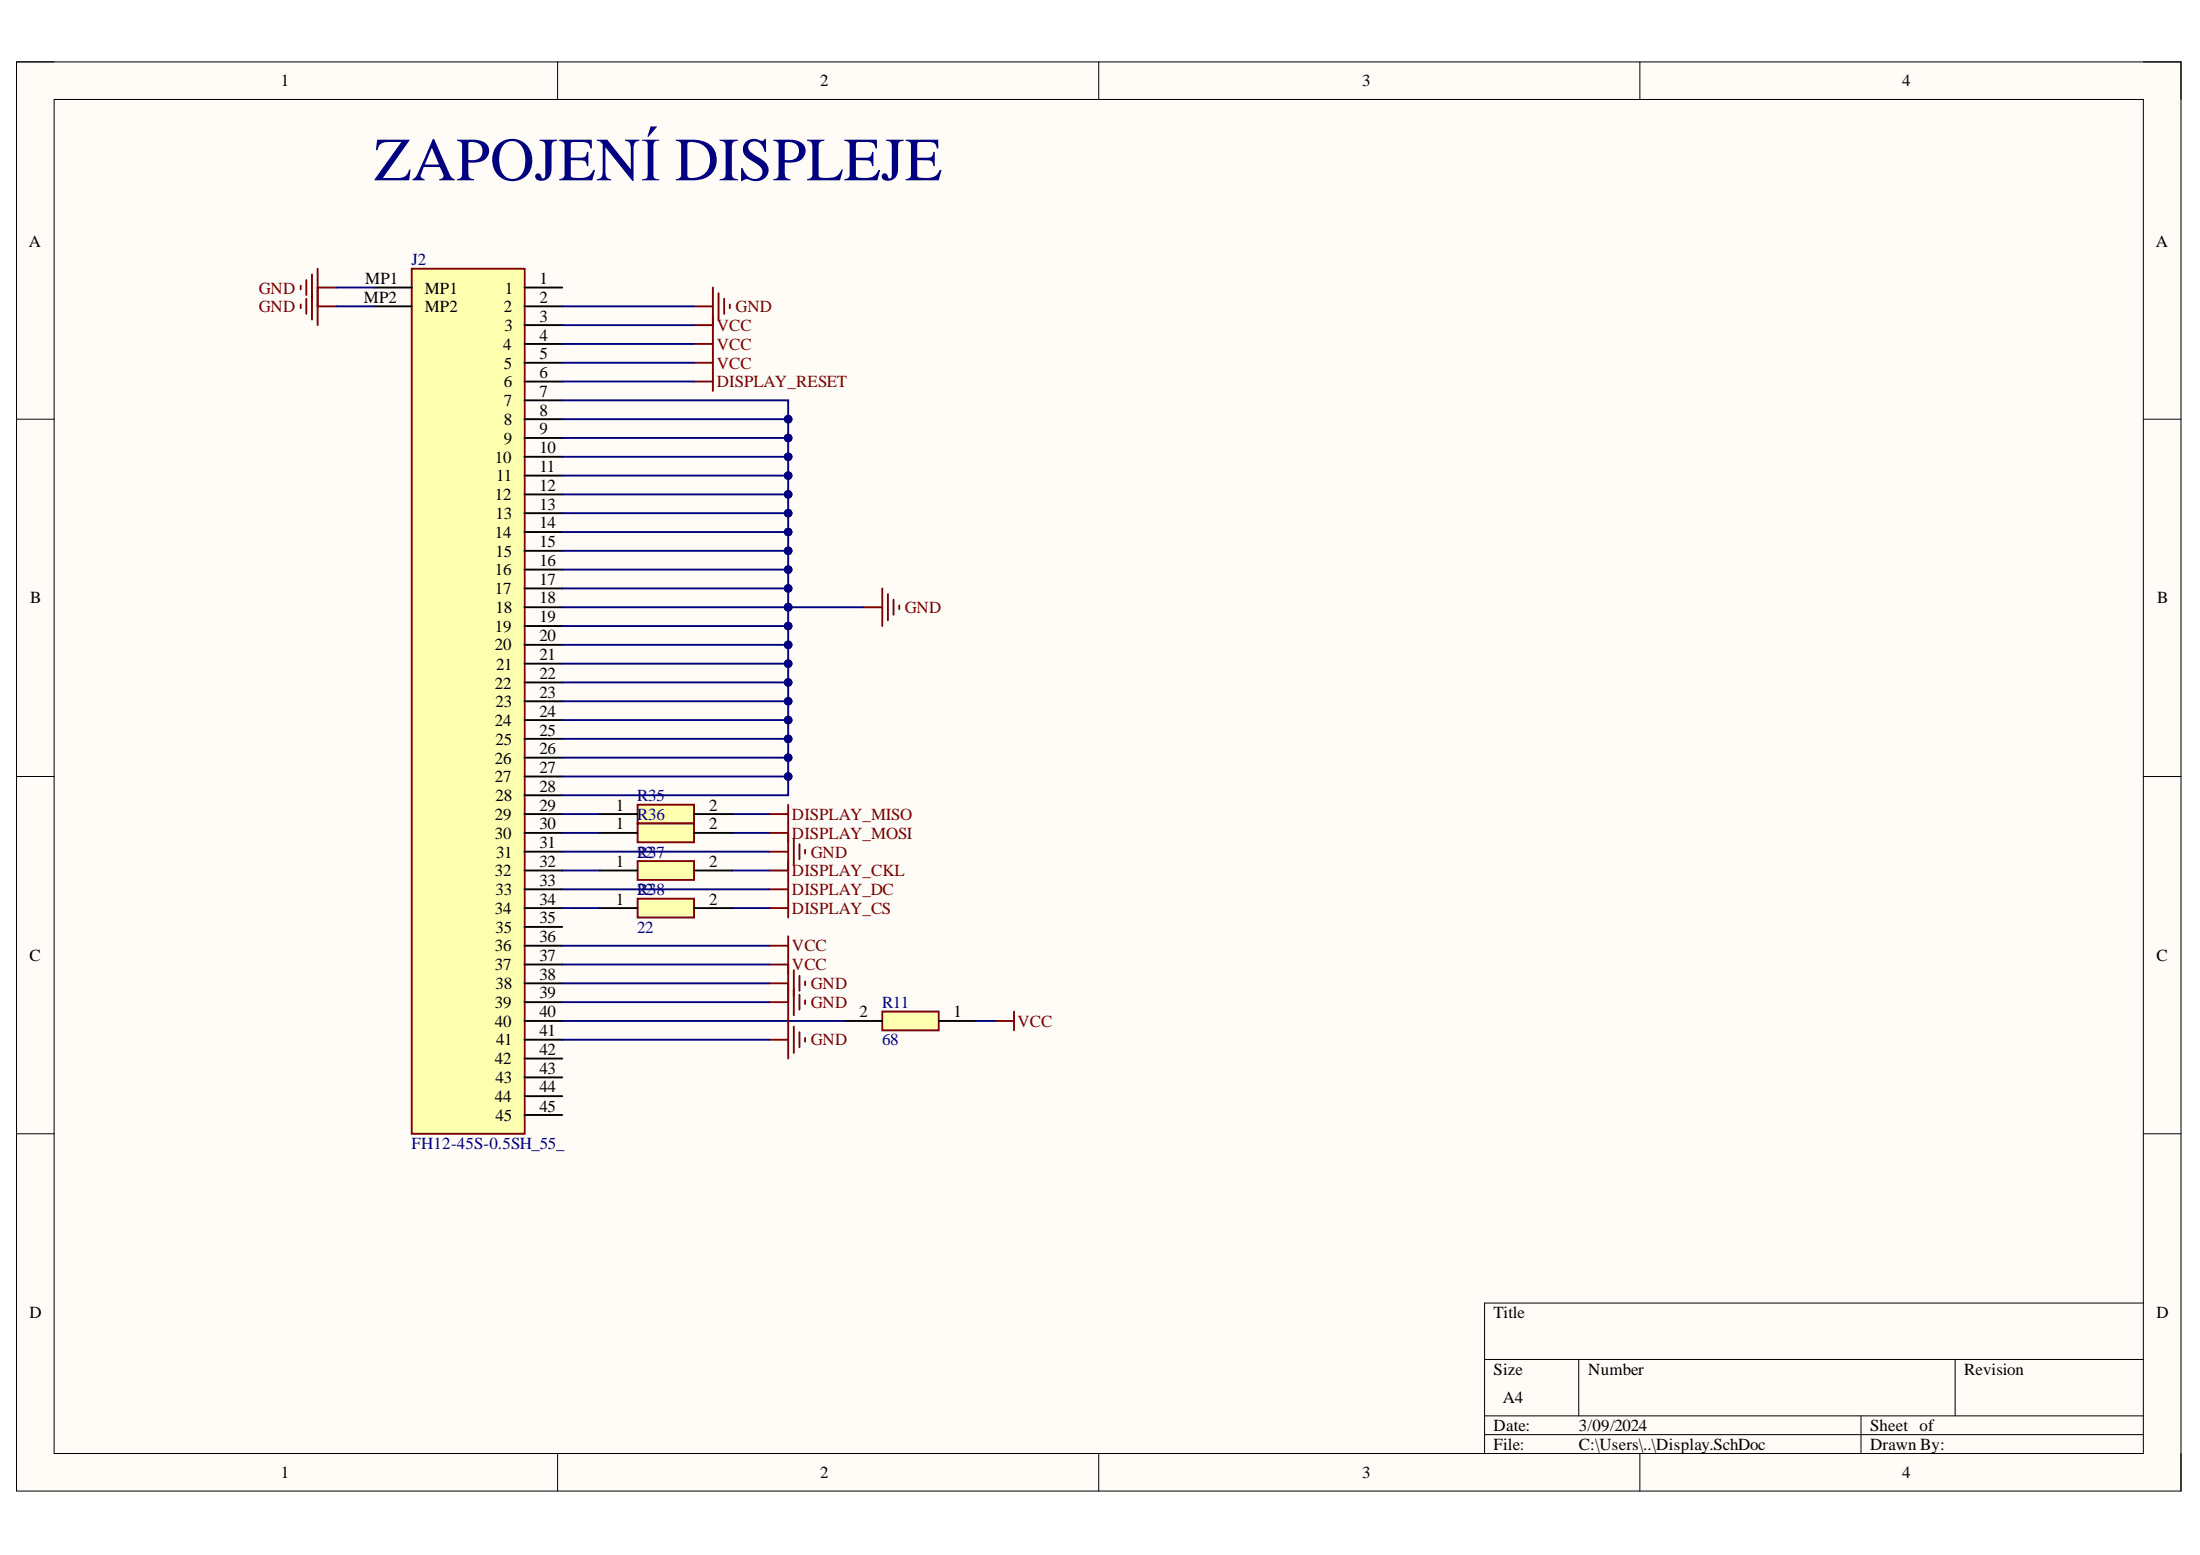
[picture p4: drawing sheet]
<svg xmlns="http://www.w3.org/2000/svg" width="297mm" height="210mm" viewBox="0 0 297 210" stroke-linecap="round" stroke-linejoin="round" font-family="sans-serif">
<path d="M2.2 8.4h292.3v192.9h-292.3z" fill-rule="evenodd" fill="#fffcf8"/>
<path d="M2.2 8.4h292.3v192.9h-292.3z" fill="none" stroke="#000" stroke-width=".14"/>
<path d="M7.3 13.4h282.1v182.8h-282.1z" fill-rule="evenodd" fill="#fffcf8"/>
<g fill="none" stroke="#000" stroke-width=".14">
<path d="M2.2 8.4h5.1M7.3 13.4h282.1v182.8h-282.1zM75.3 8.4v5M148.3 8.4v5M221.4 8.4v5M289.4 8.4h5.1v5M2.2 56.6h5.1M289.4 56.6h5.1M2.2 104.8h5.1M289.4 104.8h5.1M2.2 153h5.1M289.4 153h5.1"/>
<path d="M289.4 175.9h-89v20.3M75.3 196.2v5.1M148.3 196.2v5.1M200.4 183.5h89M200.4 191.1h89M200.4 193.7h89M213.2 183.5v7.6M221.4 196.2v5.1M251.3 191.1v5.1M264 183.5v7.6M294.5 196.2v5.1"/>
</g>
<g fill="none" stroke="#800000" stroke-width=".25">
<path d="M93.7 43.9h2.6M93.7 51.5h2.6M96.3 42.6v2.6M96.3 50.2v2.6M103.9 112.4h2.5M103.9 117.5h2.5M103.9 109.9h2.5M106.4 108.6v5.1M106.4 116.2v7.7M103.9 122.6h2.5M103.9 120h2.5M103.9 130.2h2.5"/>
<path d="M103.9 127.7h2.5M106.4 126.4v5.1"/>
</g>
<path d="M119.1 136.5h7.6v2.6h-7.6z" fill-rule="evenodd" fill="#ffffb0"/>
<path d="M119.1 136.5h7.6v2.6h-7.6z" fill="none" stroke="#800000" stroke-width=".25"/>
<path d="M114 137.8h5.1M126.7 137.8h5.1" fill="none" stroke="#000" stroke-width=".25"/>
<path d="M55.6 36.3h15.2v116.7h-15.2z" fill-rule="evenodd" fill="#ffffb0"/>
<path d="M55.6 36.3h15.2v116.7h-15.2zM93.7 49h2.6M93.7 46.4h2.6M96.3 45.2v5M119.1 79.4v5.1M116.6 82h2.5M119.9 80.2v3.5M120.6 81v2M121.4 81.7v.5" fill="none" stroke="#800000" stroke-width=".25"/>
<g fill="none" stroke="#000" stroke-width=".25">
<path d="M50.5 38.8h5.1M70.8 38.8h5.1M50.5 41.4h5.1M70.8 41.4h5.1M70.8 43.9h5.1M70.8 46.4h5.1M70.8 49h5.1M70.8 51.5h5.1M70.8 54h5.1M70.8 56.6h5.1M70.8 59.1h5.1M70.8 61.7h5.1"/>
<path d="M70.8 64.2h5.1M70.8 66.7h5.1M70.8 69.3h5.1M70.8 71.8h5.1M70.8 74.4h5.1M70.8 76.9h5.1M70.8 79.4h5.1M70.8 82h5.1M70.8 84.5h5.1M70.8 87h5.1M70.8 89.6h5.1M70.8 92.1h5.1"/>
<path d="M70.8 94.7h5.1M70.8 97.2h5.1M70.8 99.7h5.1M70.8 102.3h5.1M70.8 104.8h5.1M70.8 107.3h5.1M70.8 109.9h5.1M70.8 112.4h5.1M70.8 115h5.1M70.8 117.5h5.1M70.8 120h5.1M70.8 122.6h5.1"/>
<path d="M70.8 125.1h5.1M70.8 127.7h5.1M70.8 130.2h5.1M70.8 132.7h5.1M70.8 135.3h5.1M70.8 137.8h5.1M70.8 140.4h5.1M70.8 142.9h5.1M70.8 145.4h5.1M70.8 148h5.1M70.8 150.5h5.1"/>
</g>
<path d="M75.9 43.9h17.8M75.9 46.4h17.8M75.9 49h17.8M75.9 51.5h17.8M75.9 56.6h30.5" fill="none" stroke="#000080" stroke-width=".25"/>
<circle cx="106.4" cy="56.6" r=".51" fill="#000080"/>
<circle cx="106.4" cy="56.6" r=".51" fill="none" stroke="#000080" stroke-width=".14"/>
<path d="M75.9 59.1h30.5" fill="none" stroke="#000080" stroke-width=".25"/>
<circle cx="106.4" cy="59.1" r=".51" fill="#000080"/>
<circle cx="106.4" cy="59.1" r=".51" fill="none" stroke="#000080" stroke-width=".14"/>
<path d="M75.9 61.7h30.5" fill="none" stroke="#000080" stroke-width=".25"/>
<circle cx="106.4" cy="61.7" r=".51" fill="#000080"/>
<circle cx="106.4" cy="61.7" r=".51" fill="none" stroke="#000080" stroke-width=".14"/>
<path d="M75.9 64.2h30.5" fill="none" stroke="#000080" stroke-width=".25"/>
<circle cx="106.4" cy="64.2" r=".51" fill="#000080"/>
<circle cx="106.4" cy="64.2" r=".51" fill="none" stroke="#000080" stroke-width=".14"/>
<path d="M75.9 66.7h30.5" fill="none" stroke="#000080" stroke-width=".25"/>
<circle cx="106.4" cy="66.7" r=".51" fill="#000080"/>
<circle cx="106.4" cy="66.7" r=".51" fill="none" stroke="#000080" stroke-width=".14"/>
<path d="M75.9 69.3h30.5" fill="none" stroke="#000080" stroke-width=".25"/>
<circle cx="106.4" cy="69.3" r=".51" fill="#000080"/>
<circle cx="106.4" cy="69.3" r=".51" fill="none" stroke="#000080" stroke-width=".14"/>
<path d="M75.9 71.8h30.5" fill="none" stroke="#000080" stroke-width=".25"/>
<circle cx="106.4" cy="71.8" r=".51" fill="#000080"/>
<circle cx="106.4" cy="71.8" r=".51" fill="none" stroke="#000080" stroke-width=".14"/>
<path d="M75.9 74.4h30.5" fill="none" stroke="#000080" stroke-width=".25"/>
<circle cx="106.4" cy="74.4" r=".51" fill="#000080"/>
<circle cx="106.4" cy="74.4" r=".51" fill="none" stroke="#000080" stroke-width=".14"/>
<path d="M75.9 76.9h30.5" fill="none" stroke="#000080" stroke-width=".25"/>
<circle cx="106.4" cy="76.9" r=".51" fill="#000080"/>
<circle cx="106.4" cy="76.9" r=".51" fill="none" stroke="#000080" stroke-width=".14"/>
<path d="M75.9 79.4h30.5" fill="none" stroke="#000080" stroke-width=".25"/>
<circle cx="106.4" cy="79.4" r=".51" fill="#000080"/>
<circle cx="106.4" cy="79.4" r=".51" fill="none" stroke="#000080" stroke-width=".14"/>
<path d="M75.9 82h30.5" fill="none" stroke="#000080" stroke-width=".25"/>
<circle cx="106.4" cy="82" r=".51" fill="#000080"/>
<circle cx="106.4" cy="82" r=".51" fill="none" stroke="#000080" stroke-width=".14"/>
<path d="M106.4 82v2.5h-30.5" fill="none" stroke="#000080" stroke-width=".25"/>
<circle cx="106.4" cy="84.5" r=".51" fill="#000080"/>
<circle cx="106.4" cy="84.5" r=".51" fill="none" stroke="#000080" stroke-width=".14"/>
<circle cx="106.4" cy="82" r=".51" fill="#000080"/>
<circle cx="106.4" cy="82" r=".51" fill="none" stroke="#000080" stroke-width=".14"/>
<path d="M106.4 84.5v2.5h-30.5" fill="none" stroke="#000080" stroke-width=".25"/>
<circle cx="106.4" cy="87" r=".51" fill="#000080"/>
<circle cx="106.4" cy="87" r=".51" fill="none" stroke="#000080" stroke-width=".14"/>
<circle cx="106.4" cy="84.5" r=".51" fill="#000080"/>
<circle cx="106.4" cy="84.5" r=".51" fill="none" stroke="#000080" stroke-width=".14"/>
<path d="M106.4 87v2.6h-30.5" fill="none" stroke="#000080" stroke-width=".25"/>
<circle cx="106.4" cy="89.6" r=".51" fill="#000080"/>
<circle cx="106.4" cy="89.6" r=".51" fill="none" stroke="#000080" stroke-width=".14"/>
<circle cx="106.4" cy="87" r=".51" fill="#000080"/>
<circle cx="106.4" cy="87" r=".51" fill="none" stroke="#000080" stroke-width=".14"/>
<path d="M106.4 89.6v2.5h-30.5" fill="none" stroke="#000080" stroke-width=".25"/>
<circle cx="106.4" cy="92.1" r=".51" fill="#000080"/>
<circle cx="106.4" cy="92.1" r=".51" fill="none" stroke="#000080" stroke-width=".14"/>
<circle cx="106.4" cy="89.6" r=".51" fill="#000080"/>
<circle cx="106.4" cy="89.6" r=".51" fill="none" stroke="#000080" stroke-width=".14"/>
<path d="M106.4 92.1v2.6h-30.5" fill="none" stroke="#000080" stroke-width=".25"/>
<circle cx="106.4" cy="94.7" r=".51" fill="#000080"/>
<circle cx="106.4" cy="94.7" r=".51" fill="none" stroke="#000080" stroke-width=".14"/>
<circle cx="106.4" cy="92.1" r=".51" fill="#000080"/>
<circle cx="106.4" cy="92.1" r=".51" fill="none" stroke="#000080" stroke-width=".14"/>
<path d="M106.4 94.7v2.5h-30.5" fill="none" stroke="#000080" stroke-width=".25"/>
<circle cx="106.4" cy="97.2" r=".51" fill="#000080"/>
<circle cx="106.4" cy="97.2" r=".51" fill="none" stroke="#000080" stroke-width=".14"/>
<circle cx="106.4" cy="94.7" r=".51" fill="#000080"/>
<circle cx="106.4" cy="94.7" r=".51" fill="none" stroke="#000080" stroke-width=".14"/>
<path d="M106.4 97.2v2.5h-30.5" fill="none" stroke="#000080" stroke-width=".25"/>
<circle cx="106.4" cy="99.7" r=".51" fill="#000080"/>
<circle cx="106.4" cy="99.7" r=".51" fill="none" stroke="#000080" stroke-width=".14"/>
<circle cx="106.4" cy="97.2" r=".51" fill="#000080"/>
<circle cx="106.4" cy="97.2" r=".51" fill="none" stroke="#000080" stroke-width=".14"/>
<path d="M106.4 99.7v2.6h-30.5" fill="none" stroke="#000080" stroke-width=".25"/>
<circle cx="106.4" cy="102.3" r=".51" fill="#000080"/>
<circle cx="106.4" cy="102.3" r=".51" fill="none" stroke="#000080" stroke-width=".14"/>
<circle cx="106.4" cy="99.7" r=".51" fill="#000080"/>
<circle cx="106.4" cy="99.7" r=".51" fill="none" stroke="#000080" stroke-width=".14"/>
<path d="M106.4 102.3v2.5h-30.5" fill="none" stroke="#000080" stroke-width=".25"/>
<circle cx="106.4" cy="104.8" r=".51" fill="#000080"/>
<circle cx="106.4" cy="104.8" r=".51" fill="none" stroke="#000080" stroke-width=".14"/>
<circle cx="106.4" cy="102.3" r=".51" fill="#000080"/>
<circle cx="106.4" cy="102.3" r=".51" fill="none" stroke="#000080" stroke-width=".14"/>
<path d="M106.4 104.8v2.5h-30.5" fill="none" stroke="#000080" stroke-width=".25"/>
<circle cx="106.4" cy="104.8" r=".51" fill="#000080"/>
<circle cx="106.4" cy="104.8" r=".51" fill="none" stroke="#000080" stroke-width=".14"/>
<g fill="none" stroke="#800000" stroke-width=".25">
<path d="M40.6 38.6v.5M41.4 37.8v2M42.1 37v6.1M42.9 36.3v7.6M42.9 38.8h2.5M96.3 38.8v5.1M97 39.6v3.5M40.6 41.1v.5M41.4 40.3v2.1M42.9 41.4h2.5M93.7 41.4h2.6M97.8 40.3v2.1"/>
<path d="M98.5 41.1v.5M103.9 115h2.5M106.4 112.4v5.1M107.2 113.2v3.5M107.9 114v2M108.7 114.7v.5M103.9 132.7h2.5M103.9 135.3h2.5M106.4 130.2v12.7M107.2 131v6.1M107.2 138.6v3.5M107.9 131.7v2"/>
<path d="M107.9 134.3v2M107.9 139.3v2.1M108.7 132.5v.5M108.7 135v.5M134.4 137.8h2.5M136.9 136.5v2.6M103.9 140.4h2.5M108.7 140.1v.5"/>
</g>
<g fill="none" stroke="#000080" stroke-width=".25">
<path d="M45.4 38.8h5.1M45.4 41.4h5.1M75.9 54h30.5v28h10.2M75.9 41.4h17.8M75.9 115h28M75.9 120h28M75.9 127.7h28M75.9 130.2h28M75.9 135.3h28M75.9 132.7h28M75.9 137.8h38.1M131.8 137.8h2.6"/>
<path d="M75.9 140.4h28"/>
</g>
<circle cx="106.4" cy="56.6" r=".51" fill="#000080"/>
<circle cx="106.4" cy="56.6" r=".51" fill="none" stroke="#000080" stroke-width=".14"/>
<circle cx="106.4" cy="59.1" r=".51" fill="#000080"/>
<circle cx="106.4" cy="59.1" r=".51" fill="none" stroke="#000080" stroke-width=".14"/>
<circle cx="106.4" cy="61.7" r=".51" fill="#000080"/>
<circle cx="106.4" cy="61.7" r=".51" fill="none" stroke="#000080" stroke-width=".14"/>
<circle cx="106.4" cy="64.2" r=".51" fill="#000080"/>
<circle cx="106.4" cy="64.2" r=".51" fill="none" stroke="#000080" stroke-width=".14"/>
<circle cx="106.4" cy="66.7" r=".51" fill="#000080"/>
<circle cx="106.4" cy="66.7" r=".51" fill="none" stroke="#000080" stroke-width=".14"/>
<circle cx="106.4" cy="69.3" r=".51" fill="#000080"/>
<circle cx="106.4" cy="69.3" r=".51" fill="none" stroke="#000080" stroke-width=".14"/>
<circle cx="106.4" cy="71.8" r=".51" fill="#000080"/>
<circle cx="106.4" cy="71.8" r=".51" fill="none" stroke="#000080" stroke-width=".14"/>
<circle cx="106.4" cy="74.4" r=".51" fill="#000080"/>
<circle cx="106.4" cy="74.4" r=".51" fill="none" stroke="#000080" stroke-width=".14"/>
<circle cx="106.4" cy="76.9" r=".51" fill="#000080"/>
<circle cx="106.4" cy="76.9" r=".51" fill="none" stroke="#000080" stroke-width=".14"/>
<circle cx="106.4" cy="79.4" r=".51" fill="#000080"/>
<circle cx="106.4" cy="79.4" r=".51" fill="none" stroke="#000080" stroke-width=".14"/>
<circle cx="106.4" cy="82" r=".51" fill="#000080"/>
<circle cx="106.4" cy="82" r=".51" fill="none" stroke="#000080" stroke-width=".14"/>
<path d="M75.9 109.9h5.1M98.8 109.9h5.1" fill="none" stroke="#000080" stroke-width=".25"/>
<path d="M86.1 108.6h7.6v2.6h-7.6z" fill-rule="evenodd" fill="#ffffb0"/>
<path d="M86.1 108.6h7.6v2.6h-7.6z" fill="none" stroke="#800000" stroke-width=".25"/>
<path d="M81 109.9h5.1M93.7 109.9h5.1" fill="none" stroke="#000" stroke-width=".25"/>
<path d="M75.9 112.4h5.1M98.8 112.4h5.1" fill="none" stroke="#000080" stroke-width=".25"/>
<path d="M86.1 111.2h7.6v2.5h-7.6z" fill-rule="evenodd" fill="#ffffb0"/>
<path d="M86.1 111.2h7.6v2.5h-7.6z" fill="none" stroke="#800000" stroke-width=".25"/>
<path d="M81 112.4h5.1M93.7 112.4h5.1" fill="none" stroke="#000" stroke-width=".25"/>
<path d="M75.9 117.5h5.1M98.8 117.5h5.1" fill="none" stroke="#000080" stroke-width=".25"/>
<path d="M86.1 116.2h7.6v2.6h-7.6z" fill-rule="evenodd" fill="#ffffb0"/>
<path d="M86.1 116.2h7.6v2.6h-7.6z" fill="none" stroke="#800000" stroke-width=".25"/>
<path d="M81 117.5h5.1M93.7 117.5h5.1" fill="none" stroke="#000" stroke-width=".25"/>
<path d="M75.9 122.6h5.1M98.8 122.6h5.1" fill="none" stroke="#000080" stroke-width=".25"/>
<path d="M86.1 121.3h7.6v2.6h-7.6z" fill-rule="evenodd" fill="#ffffb0"/>
<path d="M86.1 121.3h7.6v2.6h-7.6z" fill="none" stroke="#800000" stroke-width=".25"/>
<path d="M81 122.6h5.1M93.7 122.6h5.1" fill="none" stroke="#000" stroke-width=".25"/>
<text font-size="8.3" fill="#000080" x="50.5" y="24.3">ZAPOJENÍ DISPLEJE</text>
<g font-size="2.3">
<text x="37.9" y="11.7">1</text>
<text x="110.7" y="11.7">2</text>
<text x="183.9" y="11.7">3</text>
<text x="256.8" y="11.7">4</text>
<text x="3.9" y="33.3">A</text>
<text x="291.1" y="33.3">A</text>
<text x="49.1" y="40.9">MP2</text>
<text x="49.3" y="38.4">MP1</text>
<text x="57.4" y="39.6">MP1</text>
<text x="68.2" y="39.6">1</text>
<text x="72.8" y="38.4">1</text>
<text x="72.8" y="40.9">2</text>
<text x="57.4" y="42.2">MP2</text>
<text x="67.9" y="47.2">4</text>
<text x="68" y="42.2">2</text>
<text x="68.1" y="44.7">3</text>
<text x="72.8" y="43.4">3</text>
<text x="72.8" y="46">4</text>
<text x="68" y="49.8">5</text>
<text x="68" y="52.3">6</text>
<text x="72.8" y="48.5">5</text>
<text x="72.8" y="51">6</text>
<text x="72.8" y="53.6">7</text>
<text x="68" y="54.8">7</text>
<text x="68" y="57.4">8</text>
<text x="68" y="59.9">9</text>
<text x="72.8" y="56.1">8</text>
<text x="72.8" y="58.6">9</text>
<text x="66.8" y="62.4">10</text>
<text x="67" y="65">11</text>
<text x="72.8" y="61.2">10</text>
<text x="72.8" y="63.7">11</text>
<text x="66.8" y="67.5">12</text>
<text x="66.9" y="70.1">13</text>
<text x="72.8" y="66.2">12</text>
<text x="72.8" y="68.8">13</text>
<text x="72.8" y="71.3">14</text>
<text x="66.8" y="72.6">14</text>
<text x="66.8" y="77.7">16</text>
<text x="66.9" y="75.1">15</text>
<text x="72.8" y="73.9">15</text>
<text x="72.8" y="76.4">16</text>
<text x="4.1" y="81.5">B</text>
<text x="66.8" y="80.2">17</text>
<text x="66.9" y="82.7">18</text>
<text x="72.8" y="78.9">17</text>
<text x="72.8" y="81.5">18</text>
<text x="72.8" y="84">19</text>
<text x="291.2" y="81.5">B</text>
<text x="66.8" y="85.3">19</text>
<text x="66.8" y="87.8">20</text>
<text x="72.8" y="86.5">20</text>
<text x="72.8" y="89.1">21</text>
<text x="66.8" y="92.9">22</text>
<text x="66.9" y="95.5">23</text>
<text x="67" y="90.4">21</text>
<text x="72.8" y="91.7">22</text>
<text x="72.8" y="94.2">23</text>
<text x="66.8" y="98">24</text>
<text x="66.9" y="100.6">25</text>
<text x="72.8" y="96.8">24</text>
<text x="72.8" y="99.3">25</text>
<text x="72.8" y="101.8">26</text>
<text x="66.8" y="103.1">26</text>
<text x="66.8" y="105.6">27</text>
<text x="72.8" y="104.4">27</text>
<text x="72.8" y="106.9">28</text>
<text x="66.8" y="110.7">29</text>
<text x="66.8" y="113.2">30</text>
<text x="66.9" y="108.2">28</text>
<text x="72.8" y="109.4">29</text>
<text x="72.8" y="112">30</text>
<text x="83.2" y="109.4">1</text>
<text x="83.2" y="112">1</text>
<text x="95.8" y="109.4">2</text>
<text x="95.8" y="112">2</text>
<text x="66.8" y="118.3">32</text>
<text x="67" y="115.8">31</text>
<text x="72.8" y="114.5">31</text>
<text x="72.8" y="117">32</text>
<text x="72.8" y="119.6">33</text>
<text x="83.2" y="117">1</text>
<text x="95.8" y="117">2</text>
<text x="66.8" y="123.4">34</text>
<text x="66.9" y="120.8">33</text>
<text x="66.9" y="125.9">35</text>
<text x="72.8" y="122.1">34</text>
<text x="72.8" y="124.6">35</text>
<text x="83.2" y="122.1">1</text>
<text x="95.8" y="122.1">2</text>
<text x="4" y="129.7">C</text>
<text x="66.8" y="128.4">36</text>
<text x="66.8" y="131">37</text>
<text x="72.8" y="127.2">36</text>
<text x="72.8" y="129.7">37</text>
<text x="291.2" y="129.7">C</text>
<text x="66.8" y="136">39</text>
<text x="66.9" y="133.5">38</text>
<text x="72.8" y="132.2">38</text>
<text x="72.8" y="134.8">39</text>
<text x="72.8" y="137.3">40</text>
<text x="116.1" y="137.3">2</text>
<text x="128.7" y="137.3">1</text>
<text x="66.8" y="138.6">40</text>
<text x="66.8" y="143.6">42</text>
<text x="67" y="141.1">41</text>
<text x="72.8" y="139.8">41</text>
<text x="72.8" y="142.4">42</text>
<text x="66.8" y="148.8">44</text>
<text x="66.9" y="146.2">43</text>
<text x="72.8" y="144.9">43</text>
<text x="72.8" y="147.4">44</text>
<text x="66.9" y="151.3">45</text>
<text x="72.8" y="150.1">45</text>
<text x="4" y="178">D</text>
<text x="201.7" y="178">Title</text>
<text x="291.2" y="178">D</text>
<text x="201.7" y="185.6">Size</text>
<text x="214.4" y="185.6">Number</text>
<text x="265.2" y="185.6">Revision</text>
<text x="202.9" y="189.4">A4</text>
<text x="201.7" y="193.2">Date:</text>
<text x="201.7" y="195.7">File:</text>
<text x="213.2" y="193.2">3/09/2024</text>
<text x="213.2" y="195.7">C:\Users\..\Display.SchDoc</text>
<text x="252.5" y="193.2">Sheet of</text>
<text x="252.5" y="195.7">Drawn By:</text>
<text x="37.9" y="199.5">1</text>
<text x="110.7" y="199.5">2</text>
<text x="183.9" y="199.5">3</text>
<text x="256.8" y="199.5">4</text>
</g>
<g font-size="2.3" fill="#000080">
<text x="55.6" y="35.8">J2</text>
<text x="86" y="108.2">R35</text>
<text x="86" y="113.2">22</text>
<text x="86" y="110.7">R36</text>
<text x="86" y="115.8">22</text>
<text x="86" y="115.8">R37</text>
<text x="86" y="120.8">22</text>
<text x="86" y="120.8">R38</text>
<text x="86" y="125.9">22</text>
<text x="119.1" y="136">R11</text>
<text x="119.1" y="141.1">68</text>
<text x="55.6" y="155.1">FH12-45S-0.5SH_55_</text>
</g>
<g font-size="2.3" fill="#800000">
<text x="34.9" y="39.6">GND</text>
<text x="34.9" y="42.2">GND</text>
<text x="96.8" y="44.7">VCC</text>
<text x="96.8" y="47.2">VCC</text>
<text x="99.3" y="42.2">GND</text>
<text x="96.8" y="52.3">DISPLAY_RESET</text>
<text x="96.8" y="49.8">VCC</text>
<text x="122.1" y="82.7">GND</text>
<text x="106.9" y="113.2">DISPLAY_MOSI</text>
<text x="106.9" y="110.7">DISPLAY_MISO</text>
<text x="106.9" y="118.3">DISPLAY_CKL</text>
<text x="109.5" y="115.8">GND</text>
<text x="106.9" y="123.4">DISPLAY_CS</text>
<text x="106.9" y="120.8">DISPLAY_DC</text>
<text x="106.9" y="131">VCC</text>
<text x="106.9" y="128.4">VCC</text>
<text x="109.5" y="133.5">GND</text>
<text x="109.5" y="136">GND</text>
<text x="109.5" y="141.1">GND</text>
<text x="137.4" y="138.6">VCC</text>
</g>
</svg>
